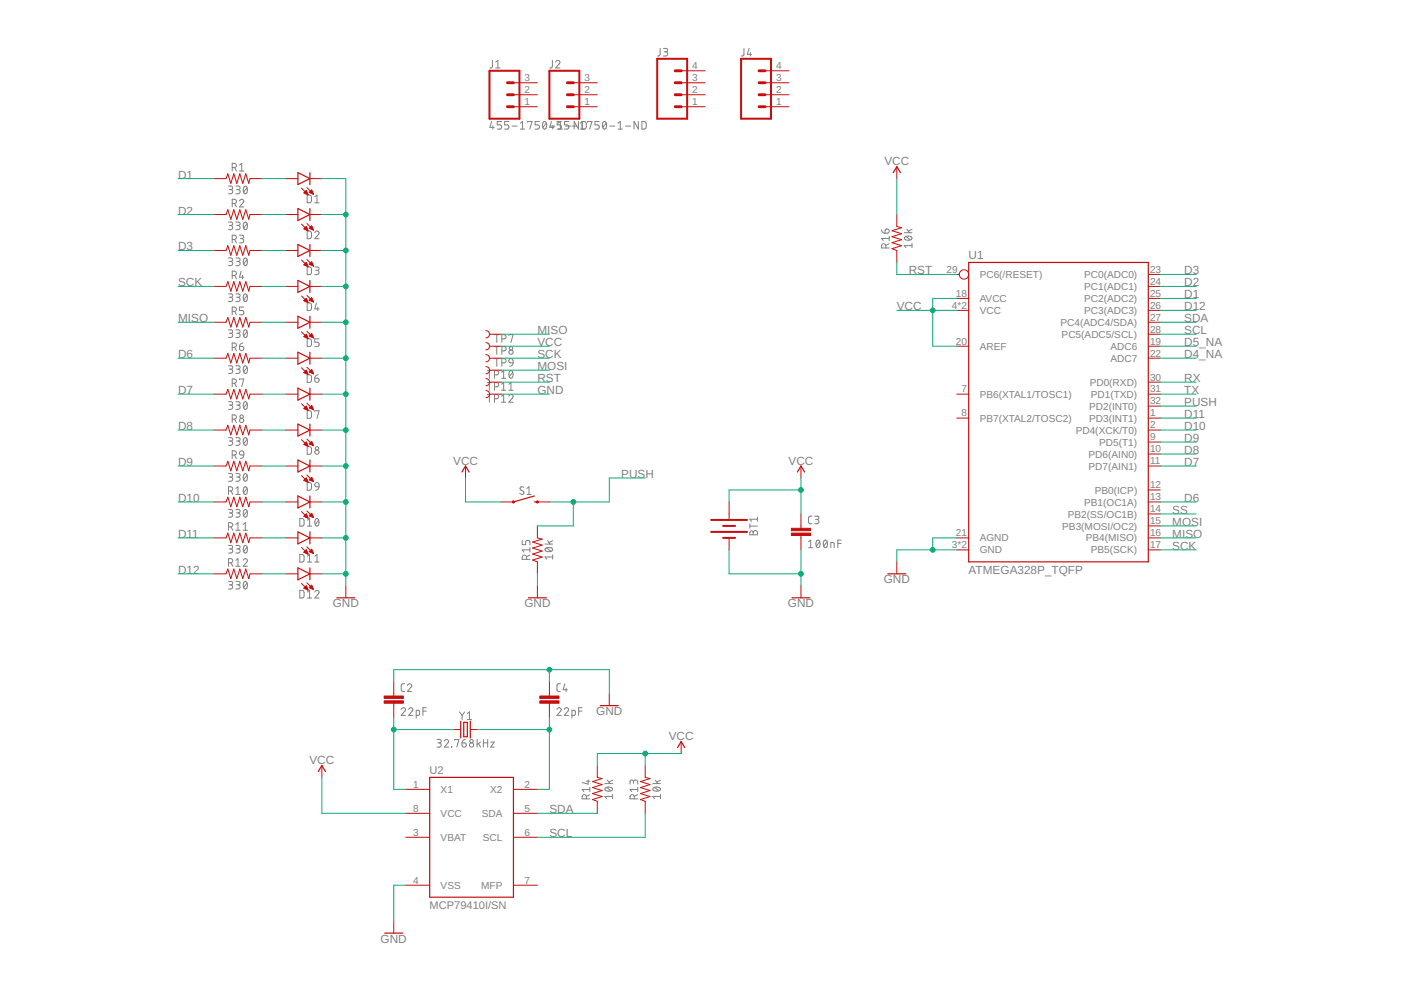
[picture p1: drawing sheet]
<svg xmlns="http://www.w3.org/2000/svg" width="297mm" height="210mm" viewBox="0 0 297 210" stroke-linecap="round" stroke-linejoin="round" font-family="sans-serif">
<g fill="none" stroke="#808080" stroke-width=".21">
<path d="M104.4 12.8v1.4l-.5 .2M105.1 14.4h.9M105.1 13.2l.5-.4v1.6M117.1 12.8v1.4l-.5 .2M117.8 13.2a.44 .44 0 0 1 .6-.4 .44 .44 0 0 1 .2 .7l-.8 .9h.9M140 10.3l-.1 1.4-.5 .2M140.7 10.3h.5a.36 .36 0 0 1 .4 .3 .36 .36 0 0 1-.4 .4h-.4M141.1 11a.44 .44 0 0 1 .5 .4 .44 .44 0 0 1-.5 .5h-.4M157.7 10.3v1.4l-.5 .2M158.8 10.3l-.3 1.2h.8M159.1 11.2v.7M48.5 39.5h.5a.37 .37 0 0 1 .3 .3 .37 .37 0 0 1-.3 .4h-.4"/>
<path d="M49.2 35.5h.5a.46 .46 0 0 0 .4-.4 .46 .46 0 0 0-.4-.5h-.5v1.7M49.8 35.5l.3 .8M50 39.5h.5a.37 .37 0 0 1 .4 .3 .37 .37 0 0 1-.4 .4h-.3M50.8 35l.4-.4v1.7M50.8 36.3h.9M51.8 39.6l.2-.1a.97 .97 0 0 1 0 1.6 1.02 1.02 0 0 1-.2-1.5zM52.4 39.8l-.7 .9M104.2 25.8l-.3 1.2h.9M104.5 26.6v.8M106.3 25.8h-.9v.7h.6a.45 .45 0 0 1 .3 .4 .45 .45 0 0 1-.3 .5h-.6M107.9 25.8h-.9v.7h.5a.45 .45 0 0 1 .4 .4 .45 .45 0 0 1-.4 .5h-.5M108.6 26.7h1"/>
<path d="M110.3 27.4h.9M110.3 26.1l.5-.3v1.6M111.9 25.9v-.1h.9l-.5 1.6M114.4 25.8h-.9v.7h.5a.45 .45 0 0 1 .4 .4 .45 .45 0 0 1-.4 .5h-.5M115.2 25.9l.3-.1a.95 .95 0 0 1 0 1.6 1 1 0 0 1-.3-1.5zM115.8 26.1l-.7 .9M116.6 26.7h1.1M116.9 25.8l-.3 1.2h.9M117.2 26.6v.8M118.1 27.4h1.2M118.3 26.1l.5-.3v1.6M119 25.8h-.9v.7h.6a.45 .45 0 0 1 .3 .4 .45 .45 0 0 1-.3 .5"/>
<path d="M119.9 26.7h1.1M120.6 25.8h-.9v.7h.5a.45 .45 0 0 1 .4 .4 .45 .45 0 0 1-.4 .5h-.5M121.3 26.7h1M122.6 25.8v1.6l-.9-1.6v1.6M123 27.4h.9M123 26.1l.5-.3v1.6M123.4 27.4v-1.6h.6l.3 .2v1.1l-.5 .3M124.6 25.9v-.1h.9l-.5 1.6M127 25.8h-.8v.7h.5a.45 .45 0 0 1 .4 .4 .45 .45 0 0 1-.4 .5h-.5M127.9 25.9l.3-.1a.95 .95 0 0 1 0 1.6 1 1 0 0 1-.3-1.5zM128.5 26.1l-.7 .9M129.3 26.7h1.1"/>
<path d="M131 27.4h1M131 26.1l.5-.3v1.6M132.6 26.7h1.1M135.3 25.8v1.6l-.9-1.6v1.6M136.1 25.8h.6l.3 .2v.9l-.3 .4-.6 .1zM48.5 47.1h.5a.36 .36 0 0 1 .3 .3 .36 .36 0 0 1-.3 .4h-.4M48.5 54.7h.5a.36 .36 0 0 1 .3 .4 .36 .36 0 0 1-.3 .3h-.4M48.9 40.2a.44 .44 0 0 1 .4 .4 .44 .44 0 0 1-.4 .5h-.4M48.9 47.8a.46 .46 0 0 1 .4 .4 .46 .46 0 0 1-.4 .5h-.4M48.9 55.4a.46 .46 0 0 1 .4 .5 .46 .46 0 0 1-.4 .4h-.4M49.2 43.2h.5a.46 .46 0 0 0 .4-.5 .46 .46 0 0 0-.4-.5h-.5v1.7M49.2 50.8h.5a.46 .46 0 0 0 .4-.5 .46 .46 0 0 0-.4-.4h-.5v1.6"/>
<path d="M49.2 58.4h.5a.46 .46 0 0 0 .4-.5 .46 .46 0 0 0-.4-.4h-.5v1.6M49.8 43.2l.3 .7M49.8 50.8l.3 .7M49.8 58.4l.3 .7M50 47.1h.5a.36 .36 0 0 1 .4 .3 .36 .36 0 0 1-.4 .4h-.3M50 54.7h.5a.36 .36 0 0 1 .4 .4 .36 .36 0 0 1-.4 .3h-.3M50.5 40.2a.44 .44 0 0 1 .4 .4 .44 .44 0 0 1-.4 .5h-.5M50.5 47.8a.46 .46 0 0 1 .4 .4 .46 .46 0 0 1-.4 .5h-.5M50.5 55.4a.46 .46 0 0 1 .4 .5 .46 .46 0 0 1-.4 .4h-.5M50.8 42.6a.44 .44 0 0 1 .6-.3 .44 .44 0 0 1 .1 .7l-.7 .9h.9M50.8 49.9h.5a.36 .36 0 0 1 .4 .3 .36 .36 0 0 1-.4 .4h-.3M51.1 57.5l-.3 1.3h.9"/>
<path d="M51.2 50.6a.46 .46 0 0 1 .5 .4 .46 .46 0 0 1-.5 .5h-.4M51.4 58.4v.7M51.8 47.2l.2-.1a.97 .97 0 0 1 0 1.6 1.02 1.02 0 0 1-.2-1.5zM51.8 54.8l.2-.1a.97 .97 0 0 1 0 1.6 1.02 1.02 0 0 1-.2-1.5zM52.4 47.4l-.7 .9M52.4 55.1l-.7 .9M65.1 41.4h.7l.2 .3v.8l-.2 .5h-.7zM65.1 49h.7l.2 .3v.9l-.2 .4h-.7zM65.1 56.6h.7l.2 .3v.9l-.2 .4h-.7zM66.7 49.3a.45 .45 0 0 1 .7-.3 .45 .45 0 0 1 .1 .7l-.8 .9h.9M66.7 56.6h.6a.36 .36 0 0 1 .3 .4 .36 .36 0 0 1-.3 .3h-.4M66.7 43h.9"/>
<path d="M66.7 41.7l.5-.3v1.6M67.2 57.3a.46 .46 0 0 1 .4 .5 .46 .46 0 0 1-.4 .4h-.5M186.9 48.7l.3 .6 .4 .1M187.7 48.7a.46 .46 0 0 1 .8 .1 .46 .46 0 0 1-.4 .6h-.5zM187.8 52.6v-.5a.46 .46 0 0 0-.4-.4 .46 .46 0 0 0-.5 .4v.5h1.6M188.5 50.6h-1.6l.4 .4M188.5 51.7l-.7 .3M188.5 50.1v.9M191.7 49.3h1.7M191.9 50.2a1 1 0 0 1 1.5 .3 .97 .97 0 0 1-1.7 0zM192.1 50.1l.9 .8M192.3 48.6l.5 .7"/>
<path d="M193.4 52.1h-1.7l.4 .4M193.4 51.6v.9M193.4 48.6l-.8 .4M48.5 62.3h.5a.36 .36 0 0 1 .3 .4 .36 .36 0 0 1-.3 .3h-.4M48.5 69.9h.5a.36 .36 0 0 1 .3 .4 .36 .36 0 0 1-.3 .4h-.4M48.5 77.6h.5a.36 .36 0 0 1 .3 .3 .36 .36 0 0 1-.3 .4h-.4M48.9 63a.46 .46 0 0 1 .4 .5 .46 .46 0 0 1-.4 .4h-.4M48.9 70.7a.46 .46 0 0 1 .4 .4 .46 .46 0 0 1-.4 .5h-.4M48.9 78.3a.46 .46 0 0 1 .4 .4 .46 .46 0 0 1-.4 .5h-.4M49.2 66h.5a.46 .46 0 0 0 .4-.4 .46 .46 0 0 0-.4-.5h-.5v1.6M49.2 73.6h.5a.46 .46 0 0 0 .4-.4 .46 .46 0 0 0-.4-.5h-.5v1.7M49.8 66l.3 .7"/>
<path d="M49.8 73.6l.3 .8M50 62.3h.5a.36 .36 0 0 1 .4 .4 .36 .36 0 0 1-.4 .3h-.3M50 69.9h.5a.36 .36 0 0 1 .4 .4 .36 .36 0 0 1-.4 .4h-.3M50 77.6h.5a.36 .36 0 0 1 .4 .3 .36 .36 0 0 1-.4 .4h-.3M50.5 63a.46 .46 0 0 1 .4 .5 .46 .46 0 0 1-.4 .4h-.5M50.5 70.7a.46 .46 0 0 1 .4 .4 .46 .46 0 0 1-.4 .5h-.5M50.5 78.3a.46 .46 0 0 1 .4 .4 .46 .46 0 0 1-.4 .5h-.5M50.8 73.4h.5a.45 .45 0 0 1 .4 .6 .45 .45 0 0 1-.5 .3 .45 .45 0 0 1-.4-.4zM51.5 72.7l-.4 .2-.3 .5M51.7 65.1h-.9v.7h.5a.46 .46 0 0 1 .4 .5 .46 .46 0 0 1-.4 .4h-.5M51.8 62.4l.2-.1a.97 .97 0 0 1 0 1.6 1.02 1.02 0 0 1-.2-1.5zM51.8 70l.2-.1a.97 .97 0 0 1 0 1.7 1.02 1.02 0 0 1-.2-1.6z"/>
<path d="M51.8 77.7l.2-.1a.97 .97 0 0 1 0 1.6 1.02 1.02 0 0 1-.2-1.5zM52.4 62.7l-.7 .9M52.4 70.3l-.7 .9M52.4 77.9l-.7 .9M65.1 64.2l.7 .1 .2 .2v.9l-.2 .4h-.7zM65.1 71.8l.7 .1 .2 .2v.9l-.2 .4-.7 .1zM65.1 79.5h.7l.2 .2v.9l-.2 .4-.7 .1zM67.1 64.2l-.4 1.3h.9M67.4 65.1v.7M67.5 79.5l-.5 .1-.3 .6M67.6 71.8h-.9v.8h.6a.46 .46 0 0 1 .4 .4 .46 .46 0 0 1-.4 .5h-.6M103.3 78.6h.9"/>
<path d="M103.8 78.6v1.6M104.8 79.5h.5a.46 .46 0 0 0 .4-.5 .46 .46 0 0 0-.4-.4h-.5v1.6M104.9 73.5h.9M104.9 71h.9M104.9 76h.9M105.3 71v1.6M105.3 73.5v1.6M105.3 76v1.7M106.3 78.9l.5-.3v1.6M106.4 71.9h.4a.46 .46 0 0 0 .5-.5 .46 .46 0 0 0-.5-.4h-.4v1.6M106.4 74.4h.4a.46 .46 0 0 0 .5-.5 .46 .46 0 0 0-.5-.4h-.4v1.6M106.4 76.9h.4a.46 .46 0 0 0 .5-.4 .46 .46 0 0 0-.5-.5h-.4v1.7"/>
<path d="M107.9 71.1v-.1h.9l-.5 1.6M108 76.2l.3-.2 .4 .2 .1 .7-.8-.1-.1-.3zM108.1 78.7l.1-.1a.8 .8 0 0 1 .7 .5 .8 .8 0 0 1-.3 .9l-.3 .2a1.04 1.04 0 0 1-.2-1.5zM108.7 78.9l-.7 .9M108.8 76.9l-.3 .6-.4 .2M48.5 85.2h.5a.36 .36 0 0 1 .3 .3 .36 .36 0 0 1-.3 .4h-.4M48.5 92.8h.5a.36 .36 0 0 1 .3 .4 .36 .36 0 0 1-.3 .3h-.4M48.9 85.9a.46 .46 0 0 1 .4 .4 .46 .46 0 0 1-.4 .5h-.4M48.9 93.5a.46 .46 0 0 1 .4 .5 .46 .46 0 0 1-.4 .4h-.4M49.2 81.3h.5a.46 .46 0 0 0 .4-.5 .46 .46 0 0 0-.4-.5h-.5v1.7M49.2 88.9h.5a.46 .46 0 0 0 .4-.5 .46 .46 0 0 0-.4-.4h-.5v1.6M49.2 96.5h.5a.44 .44 0 0 0 .4-.5 .44 .44 0 0 0-.4-.4h-.5v1.6"/>
<path d="M49.8 81.3l.3 .7M49.8 88.9l.3 .7M49.8 96.5l.3 .7M50 85.2h.5a.36 .36 0 0 1 .4 .3 .36 .36 0 0 1-.4 .4h-.3M50 92.8h.5a.36 .36 0 0 1 .4 .4 .36 .36 0 0 1-.4 .3h-.3M50.5 85.9a.46 .46 0 0 1 .4 .4 .46 .46 0 0 1-.4 .5h-.5M50.5 93.5a.46 .46 0 0 1 .4 .5 .46 .46 0 0 1-.4 .4h-.5M50.8 80.5v-.2h.9l-.5 1.7M50.9 95.7l.3-.1 .4 .1 .1 .8-.8-.1-.1-.4zM51.7 96.5l-.2 .4-.5 .3M51.8 85.3l.2-.1a.97 .97 0 0 1 0 1.6 1.02 1.02 0 0 1-.2-1.5zM51.8 92.9l.2-.1a.97 .97 0 0 1 0 1.6 1.03 1.03 0 0 1-.2-1.5z"/>
<path d="M52.4 85.5l-.7 .9M52.4 93.2l-.7 .9M65.1 87.1h.7l.2 .3v.8l-.2 .5h-.7zM65.1 94.7h.7l.2 .3v.9l-.2 .4h-.7zM66.7 80.2h.6a.45 .45 0 0 1 .3 .5 .45 .45 0 0 1-.4 .4 .45 .45 0 0 1-.5-.5zM66.7 87.2v-.1h.9l-.4 1.6M103.3 81.1h.9M103.3 83.7h.9M103.8 81.1v1.6M103.8 83.7v1.6M104.8 82h.5a.46 .46 0 0 0 .4-.4 .46 .46 0 0 0-.4-.5h-.5v1.6M104.8 84.6h.5a.46 .46 0 0 0 .4-.5 .46 .46 0 0 0-.4-.4h-.5v1.6"/>
<path d="M106.3 80.2h.9M106.3 81.5l.5-.4v1.6M106.3 84l.5-.3v1.6M106.3 82.7h.9M106.3 85.3h.9M107.9 84a.44 .44 0 0 1 .6-.3 .44 .44 0 0 1 .1 .7l-.7 .9h.9M107.9 82.7h.9M107.9 81.5l.4-.4v1.6M48.5 100.4h.5a.36 .36 0 0 1 .3 .4 .36 .36 0 0 1-.3 .3h-.4M48.5 108h.5a.36 .36 0 0 1 .3 .4 .36 .36 0 0 1-.3 .4h-.4M48.5 115.7h.5a.36 .36 0 0 1 .3 .3 .36 .36 0 0 1-.3 .4h-.4M48.5 104.1h.4a.44 .44 0 0 0 .5-.4 .44 .44 0 0 0-.5-.5h-.4v1.6"/>
<path d="M48.5 111.7h.4a.44 .44 0 0 0 .5-.4 .44 .44 0 0 0-.5-.5h-.4v1.6M48.5 119.3h.4a.44 .44 0 0 0 .5-.4 .44 .44 0 0 0-.5-.5h-.4v1.7M48.9 101.1a.46 .46 0 0 1 .4 .5 .46 .46 0 0 1-.4 .4h-.4M48.9 108.8a.44 .44 0 0 1 .4 .4 .44 .44 0 0 1-.4 .4h-.4M48.9 116.4a.44 .44 0 0 1 .4 .4 .44 .44 0 0 1-.4 .5h-.4M49 104.1l.4 .7M49 111.7l.4 .7M49 119.3l.4 .8M50 100.4h.5a.36 .36 0 0 1 .4 .4 .36 .36 0 0 1-.4 .3h-.3M50 108h.5a.36 .36 0 0 1 .4 .4 .36 .36 0 0 1-.4 .4h-.3M50 115.7h.5a.36 .36 0 0 1 .4 .3 .36 .36 0 0 1-.4 .4h-.3M50 104.8h.9"/>
<path d="M50 103.6l.5-.4v1.6M50 111.2l.5-.4v1.6M50 118.8l.5-.4v1.7M50 112.4h.9M50.5 101.1a.46 .46 0 0 1 .4 .5 .46 .46 0 0 1-.4 .4h-.5M50.5 108.8a.44 .44 0 0 1 .4 .4 .44 .44 0 0 1-.4 .4h-.5M50.5 116.4a.44 .44 0 0 1 .4 .4 .44 .44 0 0 1-.4 .5h-.5M51.6 118.8a.44 .44 0 0 1 .6-.3 .44 .44 0 0 1 .1 .7l-.7 .9h.9M51.6 112.4h.9M51.6 111.2l.4-.4v1.6M51.8 100.5l.2-.1a.97 .97 0 0 1 0 1.6 1.03 1.03 0 0 1-.2-1.5zM51.8 108.1l.2-.1a.95 .95 0 0 1 0 1.6 1 1 0 0 1-.2-1.5z"/>
<path d="M51.8 115.8l.2-.1a.95 .95 0 0 1 0 1.6 1 1 0 0 1-.2-1.5zM51.8 103.3l.2-.1a.95 .95 0 0 1 0 1.6 1.06 1.06 0 0 1-.2-1.5zM52.4 103.6l-.8 .9M52.4 100.8l-.7 .9M52.4 108.4l-.7 .9M52.4 116l-.7 .9M63.6 109.9l.6 .1 .2 .2 .1 .9-.3 .4h-.6zM63.6 117.6h.6l.2 .2 .1 .9-.3 .4-.6 .1zM65.1 102.3h.7l.2 .3v.9l-.2 .4h-.7zM65.2 111.5h.9M65.2 110.3l.4-.4v1.6M65.2 117.9l.4-.3v1.6"/>
<path d="M65.2 119.2h.9M66.7 117.9l.5-.3v1.6M66.7 119.2h.9M66.9 102.4l.3-.1 .3 .1 .1 .8-.8-.1-.1-.3zM67 110l.2-.1a.95 .95 0 0 1 0 1.6 1 1 0 0 1-.2-1.5zM67.6 110.3l-.8 .9M67.6 103.2l-.1 .4-.6 .3M110.7 114.6v.9h.7v-.6a.46 .46 0 0 1 .5-.3 .46 .46 0 0 1 .5 .3v.6M111 103.3a.42 .42 0 0 0-.6-.1 .42 .42 0 0 0-.1 .6l.6 .4a.4 .4 0 0 1 .1 .6 .4 .4 0 0 1-.6-.1l-.2-.1M111.6 118.6v-.4a.46 .46 0 0 0-.4-.5 .46 .46 0 0 0-.5 .5v.4h1.7M111.7 103.6l.5-.4v1.6M111.7 104.8h.9"/>
<path d="M112.4 117.7l-.8 .3M112.4 116.6h-1.7l.4 .5M112.4 116.1v1M115.5 115.4h1.7M115.7 116.3a1.02 1.02 0 0 1 1.5 .2 .97 .97 0 0 1-1.7 0zM115.9 116.2l.9 .7M116.1 114.6l.5 .8M117.2 118.1h-1.7l.4 .4M117.2 117.6v.9M117.2 114.6l-.8 .4M159 111.1v.9M159 111.5h1.6"/>
<path d="M159.1 112.7l.4-.1 .2 .3a.44 .44 0 0 1 .4-.4 .44 .44 0 0 1 .5 .4v.5h-1.6zM159.7 112.9v.5M160.6 109.6v.9M160.6 110.1h-1.6l.3 .4M171.4 114.9l.5-.4v1.6M171.4 116.1h.9M172.1 109.4l-.5 .1-.2 .3v1l.2 .2h.5M172.7 109.4h.6a.36 .36 0 0 1 .3 .4 .36 .36 0 0 1-.3 .4h-.4M173.2 114.6l.2-.1a.95 .95 0 0 1 0 1.6 1 1 0 0 1-.2-1.5zM173.2 110.2a.44 .44 0 0 1 .4 .4 .44 .44 0 0 1-.4 .4h-.5M173.8 114.9l-.7 .9M174.8 114.6l.2-.1a.95 .95 0 0 1 0 1.6 1 1 0 0 1-.2-1.5z"/>
<path d="M175.4 114.9l-.8 .9M176.1 116.1v-1.1l.7 .2 .1 .9M177.6 115.2h.8M178.4 114.5h-.8v1.6M48.5 123.3h.5a.36 .36 0 0 1 .3 .3 .36 .36 0 0 1-.3 .4h-.4M48.9 124a.44 .44 0 0 1 .4 .4 .44 .44 0 0 1-.4 .5h-.4M50 123.3h.5a.36 .36 0 0 1 .4 .3 .36 .36 0 0 1-.4 .4h-.3M50 120.1h.9M50.5 124a.44 .44 0 0 1 .4 .4 .44 .44 0 0 1-.4 .5h-.5M51.8 123.4l.2-.1a.95 .95 0 0 1 0 1.6 1 1 0 0 1-.2-1.5zM52.4 123.6l-.7 .9M63.6 125.2h.6l.2 .3 .1 .8-.3 .5h-.6z"/>
<path d="M65.2 125.5l.4-.3v1.6M65.2 126.8h.9M66.7 125.5a.45 .45 0 0 1 .7-.3 .45 .45 0 0 1 .1 .7l-.8 .9h.9M85.1 150.4a.44 .44 0 0 1 .6-.3 .44 .44 0 0 1 .1 .7l-.7 .9h.9M85.8 145h-.5l-.2 .3v1.1l.2 .2h.5M86.4 145.3a.44 .44 0 0 1 .6-.3 .44 .44 0 0 1 .1 .7l-.7 .9h.9M86.6 150.4a.44 .44 0 0 1 .7-.3 .44 .44 0 0 1 .1 .7l-.8 .9h.9M88.2 151.7h.6l.1-.2-.1-.9h-.6v1.6M89.7 150.8h.7M90.4 150.1h-.7v1.6M92.6 156.8h.6a.36 .36 0 0 1 .4 .3 .36 .36 0 0 1-.4 .4h-.4M93.1 157.5a.46 .46 0 0 1 .5 .5 .46 .46 0 0 1-.5 .4h-.5"/>
<path d="M94.2 157.1a.44 .44 0 0 1 .6-.3 .44 .44 0 0 1 .2 .7l-.8 .9h.9M95.7 158.3l.1 .1zM96.4 157v-.2h.9l-.4 1.6M97.4 150.9l.6 .8M98 157.5h.5a.45 .45 0 0 1 .4 .5 .45 .45 0 0 1-.5 .4 .45 .45 0 0 1-.4-.4zM98 151.7v.9M98.5 150.9l-.5 .8M98.7 156.8l-.6 .3-.1 .4M99.1 151.3l.4-.4v1.7M99.1 152.6h.9M101.2 156.8v1.6M101.5 157.6l.4 .8"/>
<path d="M101.9 157.3l-.7 .6M102.5 157.5h.9M102.5 156.8v1.6M103.4 156.8v1.6M104.1 157.3h.7l-.7 1.1h.7M118.1 150.4a.44 .44 0 0 1 .6-.3 .44 .44 0 0 1 .2 .7l-.8 .9h.9M118.8 145h-.5l-.2 .3v1.1l.2 .2h.5M119.7 150.4a.44 .44 0 0 1 .6-.3 .44 .44 0 0 1 .1 .7l-.7 .9h.8M119.8 145l-.4 1.2h.9M120 145.9v.7M121.3 151.7h.5l.2-.2v-.6l-.2-.3h-.5v1.6M122.7 150.8h.7"/>
<path d="M123.4 150.1h-.7v1.6M124.3 169.4v-.5a.46 .46 0 0 0-.4-.4 .46 .46 0 0 0-.5 .4v.5h1.7M124.3 165.6h.8M124.7 165.4v.9l-1.3-.4M125.1 167.4h-1.7l.4 .4M125.1 168.5l-.8 .3M125.1 166.9v.9M128.2 166.1h1.7M128.4 167.1a1.03 1.03 0 0 1 1.5 .2 .97 .97 0 0 1-1.7 0zM128.6 166.9l.9 .8M128.8 165.4l.5 .7M129.9 168.9h-1.7l.4 .4"/>
<path d="M129.9 168.4v.9M129.9 165.4l-.8 .4M134.3 165.8a.46 .46 0 0 1 .5-.4 .46 .46 0 0 1 .4 .4v.5M134.3 166.1v-.4a.36 .36 0 0 0-.4-.3 .36 .36 0 0 0-.3 .3v.6M134.5 169.4v-.5a.44 .44 0 0 0-.5-.4 .44 .44 0 0 0-.4 .4v.5h1.6M135.2 168.5l-.7 .3M135.2 167.4h-1.6l.3 .4M135.2 166.9v.9M138.4 166.1h1.6M138.5 167.1a1.03 1.03 0 0 1 1.5 .2 .97 .97 0 0 1-1.6 0zM138.8 166.9l.9 .8M138.9 165.4l.6 .7"/>
<path d="M140 168.9h-1.6l.4 .4M140 168.4v.9M140 165.4l-.7 .4"/>
<circle cx="108.3" cy="74.7" r=".46"/>
<circle cx="108.3" cy="73.9" r=".37"/>
<circle cx="51.2" cy="88.3" r=".37"/>
<circle cx="51.2" cy="89.1" r=".45"/>
<circle cx="67.2" cy="95.1" r=".36"/>
<circle cx="67.2" cy="95.9" r=".44"/>
<circle cx="100" cy="158" r=".46"/>
<circle cx="100" cy="157.1" r=".37"/>
</g>
<g fill="none" stroke="#c90d0c" stroke-width=".25">
<path d="M63.2 36.6l2.5 1.3-2.5 1.2zM65.7 36.6v2.5M189.4 36.6l.7-1.3 .8 1.3M63.2 44.2l2.5 1.3-2.5 1.3zM63.2 51.8l2.5 1.3-2.5 1.3zM63.2 59.5l2.5 1.2-2.5 1.3zM65.7 44.2v2.6M65.7 51.8v2.6M65.7 59.5v2.5M205.4 55.6h38.1v63.5h-38.1zM63.2 67.1l2.5 1.2-2.5 1.3zM63.2 74.7l2.5 1.2-2.5 1.3z"/>
<path d="M65.7 67.1v2.5M65.7 74.7v2.5M63.2 82.3l2.5 1.3-2.5 1.2zM63.2 89.9l2.5 1.3-2.5 1.3zM63.2 97.5l2.5 1.3-2.5 1.3zM65.7 82.3v2.5M65.7 89.9v2.6M65.7 97.5v2.6M63.2 105.2l2.5 1.2-2.5 1.3zM63.2 112.8l2.5 1.2-2.5 1.3zM65.7 105.2v2.5M65.7 112.8v2.5"/>
<path d="M97.9 100.1l.8-1.3 .8 1.3M113.3 106.4h.6M113.3 105.2l-4.4 1.2M169.1 100.1l.7-1.3 .8 1.3M63.2 120.4l2.5 1.3-2.5 1.2zM65.7 120.4v2.5M71.4 126.7h3.8M112 126.7h3.8M167.9 126.7h3.8M188.2 121.7h3.8M97.7 152.9v3.6M98.3 153.2h.8v3h-.8z"/>
<path d="M99.7 152.9v3.6M127.3 149.6h3.8M143.7 158.5l.7-1.3 .8 1.3M67.5 163.6l.7-1.3 .8 1.3M91.1 164.8h17.8v25.4h-17.8zM81.6 197.8h3.8"/>
</g>
<g fill="none" stroke="#c90d0c" stroke-width=".21">
<path d="M108.9 17.5h5M121.6 17.5h5M144.4 17.5h5.1M144.4 15h5.1M162.2 17.5h5.1M162.2 15h5.1M45.4 37.9h2.5l.4-1 .6 2 .7-2 .6 2 .6-2 .7 2 .6-2 .6 2 .3-1h2.5M60.6 37.9h2.6M63.9 39.9l1.4 1.4M65.1 39.8l1.4 1.4M65.7 37.9h2.5M108.9 22.6h5"/>
<path d="M108.9 20.1h5M121.6 22.6h5M121.6 20.1h5M144.4 22.6h5.1M144.4 20.1h5.1M162.2 22.6h5.1M162.2 20.1h5.1M190.1 35.3v2.6M45.4 45.5h2.5l.4-1 .6 2 .7-2 .6 2 .6-2 .7 2 .6-2 .6 2 .3-1h2.5M45.4 53.1h2.5l.4-1 .6 2 .7-2 .6 2 .6-2 .7 2 .6-2 .6 2 .3-1h2.5M60.6 45.5h2.6M60.6 53.1h2.6"/>
<path d="M63.9 47.5l1.4 1.4M63.9 55.1l1.4 1.4M64.4 56.2l.9 .3M64.5 56.2h.7M64.5 40.8h.6M64.5 48.6h.7M64.5 48.4h.6M64.5 41h.7M64.5 56h.6M64.6 40.7h.5M64.6 48.3h.5M64.7 55.9h.3"/>
<path d="M64.7 40.6h.3M64.7 56.3h.5M64.7 48.2h.3M64.8 48.7h.4M64.8 55.8h.2M64.8 41.1h.4M64.9 40.5h.1M64.9 48.1h.1M64.9 55.7h.1M64.9 40.4l.4 .9-.9-.4zM64.9 48l.4 .9-.9-.4zM64.9 55.6l-.5 .6"/>
<path d="M64.9 55.6l.4 .9M65 56.4h.3M65.1 47.4l1.4 1.4M65.1 48.8h.2M65.1 55l1.4 1.4M65.1 41.2h.2M65.3 56.5h.1M65.6 40.8l.5-.5 .4 .9zM65.6 48.4l.5-.5 .4 .9zM65.6 56l.5-.5 .4 .9zM65.6 56h.7M65.6 40.7h.7"/>
<path d="M65.7 48.4h.6M65.7 48.3h.6M65.7 55.9h.6M65.7 45.5h2.5M65.7 53.1h2.5M65.7 40.8h.6M65.7 40.6h.5M65.8 48.2h.4M65.8 55.8h.4M65.9 40.5h.3M65.9 48.1h.2M65.9 56.2h.5"/>
<path d="M65.9 55.7h.2M65.9 48.6h.5M66 41h.4M66 40.4h.1M66 48h.1M66 55.6h.1M66.2 56.3h.2M66.2 48.7h.2M66.3 41.1h.1M66.4 56.4h.1M190.1 45.5v2.5l1.1 .3-2.1 .6 2.1 .7-2.1 .6 2.1 .6-2.1 .7 2.1 .6-2.1 .6 1 .4v2.5M202.8 58.2h.6"/>
<path d="M243.5 58.2h2.5M45.4 75.9h2.5l.4-1 .6 2.1 .7-2.1 .6 2.1 .6-2.1 .7 2.1 .6-2.1 .6 2.1 .3-1.1h2.5M45.4 68.3h2.5l.4-1 .6 2 .7-2 .6 2 .6-2 .7 2 .6-2 .6 2 .3-1h2.5M45.4 60.7h2.5l.4-1 .6 2 .7-2 .6 2 .6-2 .7 2 .6-2 .6 2 .3-1h2.5M60.6 75.9h2.6M60.6 68.3h2.6M60.6 60.7h2.6M63.9 62.8l1.4 1.4M63.9 70.4l1.4 1.4M63.9 78l1.4 1.4M64.4 63.8l.9 .4M64.4 63.8h.8"/>
<path d="M64.4 71.4l.5-.5 .4 .9zM64.4 79l.9 .4M64.4 79l.5-.5 .4 .9M64.5 71.4h.6M64.5 79h.6M64.6 63.6h.5M64.6 71.2h.5M64.6 79.1h.6M64.6 78.8h.5M64.6 71.5h.6M64.7 63.9h.5M64.7 63.5h.3"/>
<path d="M64.7 71.1h.3M64.7 78.7h.3M64.8 63.4h.2M64.8 71h.2M64.8 78.6h.2M64.9 79.2h.3M64.9 63.3h.1M64.9 71.6h.3M64.9 63.3l-.5 .5M64.9 63.3l.4 .9M65 64h.3M65.1 62.6l1.4 1.4"/>
<path d="M65.1 70.2l1.4 1.4M65.1 77.9l1.4 1.3M65.2 79.3h.1M65.2 71.7h.1M65.3 64.1h.1M65.6 63.6h.7M65.6 63.6l.5-.5 .4 .9zM65.6 78.9l.5-.5 .4 .8zM65.6 71.2h.7M65.6 78.8h.7M65.7 75.9h2.5M65.7 68.3h2.5"/>
<path d="M65.7 60.7h2.5M65.7 63.5h.5M65.7 71.1h.5M65.7 78.7h.5M65.7 79h.6M65.8 63.4h.4M65.8 71.4h.5M65.8 71h.4M65.8 63.8h.5M65.8 78.6h.4M65.9 63.3h.2M66 70.9h.1"/>
<path d="M66 78.5h.1M66 79.1h.4M66.1 63.2h.1M66.1 71.5h.3M66.1 70.7l-.5 .5 .9 .4M66.1 70.7l.4 .9M66.1 70.8h.1M66.1 63.9h.3M66.3 79.2h.1M66.4 71.6h.1M66.4 64h.1M103 70.1a.76 .76 0 0 1 .8 .8 .76 .76 0 0 1-.8 .7"/>
<path d="M103 72.6a.76 .76 0 0 1 .8 .8 .76 .76 0 0 1-.8 .8M103 75.2a.76 .76 0 0 1 .8 .7 .76 .76 0 0 1-.8 .8M103 77.7a.76 .76 0 0 1 .8 .8 .76 .76 0 0 1-.8 .7M103.8 73.4h2.5M103.8 75.9h2.5M103.8 70.9h2.5M103.8 78.5h2.5M202.8 65.8h2.6M202.8 73.4h2.6M202.8 63.3h2.6M243.5 65.8h2.5M243.5 73.4h2.5"/>
<path d="M243.5 63.3h2.5M243.5 75.9h2.5M243.5 70.9h2.5M243.5 68.3h2.5M243.5 60.7h2.5M45.4 83.6h2.5l.4-1.1 .6 2.1 .7-2.1 .6 2.1 .6-2.1 .7 2.1 .6-2.1 .6 2.1 .3-1h2.5M45.4 98.8h2.5l.4-1 .6 2 .7-2 .6 2 .6-2 .7 2 .6-2 .6 2 .3-1h2.5M45.4 91.2h2.5l.4-1 .6 2 .7-2 .6 2 .6-2 .7 2 .6-2 .6 2 .3-1h2.5M60.6 83.6h2.6M60.6 98.8h2.6M60.6 91.2h2.6M63.9 85.6l1.4 1.4"/>
<path d="M63.9 93.2l1.4 1.4M64.4 86.6l.5-.5 .4 .9zM64.4 94.2l.5-.5 .4 .9zM64.5 86.6h.6M64.5 94.3h.7M64.5 94.1h.6M64.6 86.7h.6M64.6 86.4h.5M64.6 94h.5M64.7 86.3h.3M64.7 93.9h.3M64.8 94.4h.4"/>
<path d="M64.8 86.8h.4M64.9 86.2h.1M64.9 93.8h.1M65.1 85.5l1.4 1.4M65.1 93.1l1.4 1.4M65.1 94.5h.2M65.1 86.9h.2M65.6 86.5l.5-.5 .4 .9zM65.6 94.1l.5-.5 .4 .9zM65.6 86.4h.7M65.6 94h.7M65.7 94.1h.6"/>
<path d="M65.7 83.6h2.5M65.7 98.8h2.5M65.7 91.2h2.5M65.7 86.6h.6M65.7 86.3h.5M65.8 93.9h.4M65.9 86.2h.3M65.9 93.8h.2M66 94.3h.4M66 86.1h.1M66 86.7h.4M66 93.7h.1"/>
<path d="M66.2 94.4h.2M66.3 86.8h.1M98.7 98.8v2.5M103 80.3a.76 .76 0 0 1 .8 .7 .76 .76 0 0 1-.8 .8M103 82.8a.76 .76 0 0 1 .8 .8 .76 .76 0 0 1-.8 .7M103.8 83.6h2.5M103.8 81h2.5M169.8 98.8v2.5M202.8 88.6h2.6M202.8 83.6h2.6M243.5 88.6h2.5M243.5 83.6h2.5"/>
<path d="M243.5 98.8h2.5M243.5 96.3h2.5M243.5 93.7h2.5M243.5 91.2h2.5M243.5 86.1h2.5M243.5 81h2.5M45.4 114h2.5l.4-1 .6 2.1 .7-2.1 .6 2.1 .6-2.1 .7 2.1 .6-2.1 .6 2.1 .3-1.1h2.5M45.4 106.4h2.5l.4-1 .6 2 .7-2 .6 2 .6-2 .7 2 .6-2 .6 2 .3-1h2.5M60.6 114h2.6M60.6 106.4h2.6M63.9 100.8l1.4 1.4M63.9 108.5l1.4 1.4"/>
<path d="M63.9 116.1l1.4 1.4M64.4 101.9l.9 .3M64.4 101.9l.5-.6 .4 .9M64.4 109.5l.9 .4M64.4 109.5h.8M64.4 117.1l.9 .4M64.5 101.9h.7M64.5 117.1h.7M64.5 101.7h.6M64.6 109.3h.5M64.6 116.9h.5M64.6 101.6h.4"/>
<path d="M64.6 117.2h.6M64.7 109.2h.3M64.7 116.8h.3M64.7 109.6h.5M64.7 102h.5M64.8 101.5h.2M64.8 109.1h.2M64.8 116.7h.2M64.9 101.4h.1M64.9 109h.1M64.9 109l-.5 .5M64.9 109l.4 .9"/>
<path d="M64.9 116.6l-.5 .5M64.9 116.6l.4 .9M64.9 117.3h.3M64.9 116.6h.1M65 109.7h.3M65 102.1h.3M65.1 100.7l1.4 1.4M65.1 108.3l1.4 1.4M65.1 116l1.4 1.3M65.2 117.4h.1M65.3 109.8h.1M65.3 102.2h.1"/>
<path d="M65.6 109.3h.7M65.6 109.3l.9 .4M65.6 109.3l.5-.5 .4 .9M65.6 116.9h.7M65.6 101.7h.7M65.7 101.6h.6M65.7 109.2h.6M65.7 114h2.5M65.7 106.4h2.5M65.7 116.8h.5M65.8 101.5h.4M65.8 109.1h.4"/>
<path d="M65.8 117.1h.5M65.8 116.7h.4M65.8 109.5h.5M65.9 101.9h.5M65.9 101.4h.2M65.9 109h.2M66 116.6h.1M66 101.3h.1M66 108.9h.1M66.1 116.5h.1M66.1 101.2l-.5 .5 .9 .4M66.1 101.2l.4 .9"/>
<path d="M66.1 117.2h.3M66.1 116.5l-.5 .5 .9 .3M66.1 116.5l.4 .8M66.1 109.6h.3M66.2 102h.2M66.4 117.3h.1M66.4 109.7h.1M106.3 106.4h2.6M113.9 106.4h2.6M113.9 111.5v2.5l1.1 .3-2.1 .6 2.1 .7-2.1 .6 2.1 .6-2.1 .7 2.1 .6-2.1 .6 1 .4v2.6M154.6 106.4v3.6M154.6 114v2.6"/>
<path d="M169.8 109v3M169.8 113.5v3.1M190.1 119.1v2.6M202.8 116.6h2.6M202.8 114h2.6M243.5 116.6h2.5M243.5 114h2.5M243.5 111.5h2.5M243.5 109h2.5M243.5 106.4h2.5M243.5 103.9h2.5M45.4 121.7h2.5l.4-1.1 .6 2.1 .7-2.1 .6 2.1 .6-2.1 .7 2.1 .6-2.1 .6 2.1 .3-1h2.5"/>
<path d="M60.6 121.7h2.6M63.9 123.7l1.4 1.4M64.5 124.7h.6M64.6 124.5h.5M64.6 124.8h.6M64.7 124.4h.3M64.8 124.3h.2M64.9 124.9h.3M64.9 124.2l.4 .9-.9-.4zM65.1 123.6l1.4 1.4M65.2 125h.1M65.6 124.6l.5-.5 .4 .9z"/>
<path d="M65.6 124.5h.7M65.7 121.7h2.5M65.7 124.4h.5M65.8 124.7h.5M65.8 124.3h.4M66 124.2h.1M66 124.8h.4M66.3 124.9h.1M73.3 124.2v2.5M113.9 124.2v2.5M169.8 124.2v2.5M83.5 144.5v3.1"/>
<path d="M83.5 149.1v3M96.2 154.7h1.5M99.7 154.7h1.5M116.5 144.5v3.1M116.5 149.1v3M129.2 147.1v2.5M144.4 157.2v2.6M68.2 162.3v2.5M86 172.4h5.1M86 177.5h5.1M86 167.4h5.1M108.9 172.4h5"/>
<path d="M108.9 177.5h5M108.9 167.4h5M126.6 162.3v2.5l1.1 .3-2.1 .6 2.1 .6-2.1 .7 2.1 .6-2.1 .7 2.1 .6-2.1 .6 1 .4v2.5M136.8 162.3v2.5l1 .3-2 .6 2 .6-2 .7 2 .6-2 .7 2 .6-2 .6 1 .4v2.5M83.5 195.3v2.5M86 187.7h5.1M108.9 187.7h5"/>
<circle cx="204.4" cy="58.2" r=".99"/>
</g>
<g fill="none" stroke="#c90d0c" stroke-width=".42">
<path d="M103.8 15h6.3v10.2h-6.3zM116.5 15h6.3v10.2h-6.3zM139.3 12.5h6.4v12.7h-6.4zM157.1 12.5h6.4v12.7h-6.4zM150.8 110.2h7.6M150.8 112.8h7.6M153.3 111.5h2.6M153.3 114h2.6"/>
<circle cx="108.9" cy="106.4" r=".13"/>
<circle cx="113.9" cy="106.4" r=".13"/>
</g>
<g fill="#c90d0c" stroke="#c90d0c" stroke-width=".21">
<path d="M81.4 148.6h4.1v.5h-4.1z"/>
<path d="M81.4 147.6h4.1v.5h-4.1z"/>
<path d="M114.4 148.6h4.1v.5h-4.1z"/>
<path d="M114.4 147.6h4.1v.5h-4.1z"/>
<path d="M167.8 113h4.1v.5h-4.1z"/>
<path d="M167.8 112h4.1v.5h-4.1z"/>
</g>
<g fill="none" stroke="#c90d0c" stroke-width=".61">
<path d="M107.6 17.5h1.3M120.3 17.5h1.3M143.2 17.5h1.2M143.2 15h1.2M160.9 17.5h1.3M160.9 15h1.3M107.6 20.1h1.3M107.6 22.6h1.3M120.3 20.1h1.3M120.3 22.6h1.3M143.2 20.1h1.2M143.2 22.6h1.2"/>
<path d="M160.9 20.1h1.3M160.9 22.6h1.3"/>
</g>
<g fill="none" stroke="#0dab76" stroke-width=".21">
<path d="M37.8 37.9h7.6M55.5 37.9h5.1M68.2 37.9h5.1v86.3M190.1 37.9v7.6M37.8 53.1h7.6M37.8 45.5h7.6M55.5 53.1h5.1M55.5 45.5h5.1M68.2 53.1h5.1M68.2 45.5h5.1M190.1 55.6v2.6h12.7M246 58.2h7.6"/>
<path d="M37.8 75.9h7.6M37.8 68.3h7.6M37.8 60.7h7.6M55.5 75.9h5.1M55.5 68.3h5.1M55.5 60.7h5.1M68.2 75.9h5.1M68.2 68.3h5.1M68.2 60.7h5.1M106.3 75.9h10.2M106.3 73.4h10.2M106.3 78.5h10.2"/>
<path d="M106.3 70.9h10.2M190.1 65.8h12.7M202.8 63.3h-5v10.1h5M246 75.9h7.6M246 68.3h7.6M246 60.7h7.6M246 65.8h7.6M246 63.3h7.6M246 73.4h7.6M246 70.9h7.6M37.8 91.2h7.6M37.8 83.6h7.6"/>
<path d="M37.8 98.8h7.6M55.5 91.2h5.1M55.5 83.6h5.1M55.5 98.8h5.1M68.2 91.2h5.1M68.2 83.6h5.1M68.2 98.8h5.1M106.3 83.6h10.2M106.3 81h10.2M246 91.2h7.6M246 83.6h7.6M246 98.8h7.6"/>
<path d="M246 81h7.6M246 96.3h7.6M246 86.1h7.6M246 88.6h7.6M246 93.7h7.6M37.8 106.4h7.6M37.8 114h7.6M55.5 106.4h5.1M55.5 114h5.1M68.2 106.4h5.1M68.2 114h5.1M98.7 101.3v5.1h7.6"/>
<path d="M121.6 106.4v5.1h-7.7M136.8 101.3h-7.6v5.1h-12.7M154.6 116.6v5.1h15.2M169.8 101.3v7.7M169.8 116.6v7.6M169.8 103.9h-15.2v2.5M202.8 114h-5v2.6M202.8 116.6h-12.7v2.5M246 106.4h7.6M246 114h7.6M246 116.6h7.6M246 111.5h7.6"/>
<path d="M246 109h7.6M37.8 121.7h7.6M55.5 121.7h5.1M68.2 121.7h5.1M113.9 121.7v2.5M83.5 144.5v-2.5h45.7v5.1M83.5 152.1v15.3h2.5M83.5 154.7h12.7M101.2 154.7h15.3M116.5 142v2.5M116.5 152.1v15.3h-2.6M136.8 159.8v2.5"/>
<path d="M144.4 159.8h-17.8v2.5M68.2 164.8v7.6h17.8M113.9 172.4h12.7M136.8 172.4v5.1h-22.9M86 187.7h-2.5v7.6"/>
</g>
<g fill="#0dab76" stroke="#0dab76" stroke-width=".21">
<circle cx="73.3" cy="45.5" r=".51"/>
<circle cx="73.3" cy="53.1" r=".51"/>
<circle cx="73.3" cy="60.7" r=".51"/>
<circle cx="73.3" cy="68.3" r=".51"/>
<circle cx="73.3" cy="75.9" r=".51"/>
<circle cx="73.3" cy="83.6" r=".51"/>
<circle cx="73.3" cy="91.2" r=".51"/>
<circle cx="73.3" cy="98.8" r=".51"/>
<circle cx="73.3" cy="106.4" r=".51"/>
<circle cx="73.3" cy="114" r=".51"/>
<circle cx="73.3" cy="121.7" r=".51"/>
<circle cx="169.8" cy="121.7" r=".51"/>
<circle cx="197.8" cy="116.6" r=".51"/>
<circle cx="116.5" cy="142" r=".51"/>
<circle cx="169.8" cy="103.9" r=".51"/>
<circle cx="197.8" cy="65.8" r=".51"/>
<circle cx="136.8" cy="159.8" r=".51"/>
<circle cx="121.6" cy="106.4" r=".51"/>
<circle cx="83.5" cy="154.7" r=".51"/>
<circle cx="116.5" cy="154.7" r=".51"/>
</g>
<g font-size="2.5" fill="#808080">
<text x="187.5" y="35.1">VCC</text>
<text x="37.8" y="37.9">D1</text>
<text x="37.8" y="45.5">D2</text>
<text x="37.8" y="53.1">D3</text>
<text x="192.7" y="58.2">RST</text>
<text x="205.4" y="54.9">U1</text>
<text x="251.1" y="58.2">D3</text>
<text x="37.8" y="60.7">SCK</text>
<text x="190.1" y="65.8">VCC</text>
<text x="251.1" y="63.3">D1</text>
<text x="251.1" y="60.7">D2</text>
<text x="251.1" y="65.8">D12</text>
<text x="37.8" y="68.3">MISO</text>
<text x="113.9" y="70.9">MISO</text>
<text x="251.1" y="68.3">SDA</text>
<text x="251.1" y="70.9">SCL</text>
<text x="37.8" y="76">D6</text>
<text x="113.9" y="73.4">VCC</text>
<text x="113.9" y="76">SCK</text>
<text x="251.1" y="76">D4_NA</text>
<text x="251.1" y="73.4">D5_NA</text>
<text x="37.8" y="83.6">D7</text>
<text x="113.9" y="83.6">GND</text>
<text x="113.9" y="81">RST</text>
<text x="113.9" y="78.5">MOSI</text>
<text x="251.1" y="81">RX</text>
<text x="251.1" y="83.6">TX</text>
<text x="251.1" y="86.1">PUSH</text>
<text x="251.1" y="88.7">D11</text>
<text x="37.8" y="91.2">D8</text>
<text x="251.1" y="91.2">D10</text>
<text x="251.1" y="93.7">D9</text>
<text x="37.8" y="98.8">D9</text>
<text x="96.1" y="98.6">VCC</text>
<text x="131.7" y="101.3">PUSH</text>
<text x="167.2" y="98.6">VCC</text>
<text x="251.1" y="96.3">D8</text>
<text x="251.1" y="98.8">D7</text>
<text x="37.8" y="106.4">D10</text>
<text x="251.1" y="106.4">D6</text>
<text x="248.5" y="111.5">MOSI</text>
<text x="248.5" y="109">SS</text>
<text x="37.8" y="114">D11</text>
<text x="248.5" y="114">MISO</text>
<text x="248.5" y="116.6">SCK</text>
<text x="37.8" y="121.7">D12</text>
<text x="187.4" y="123.7">GND</text>
<text x="205.4" y="121.7">ATMEGA328P_TQFP</text>
<text x="70.5" y="128.8">GND</text>
<text x="111.2" y="128.8">GND</text>
<text x="167" y="128.8">GND</text>
<text x="126.4" y="151.6">GND</text>
<text x="141.8" y="157">VCC</text>
<text x="65.6" y="162">VCC</text>
<text x="116.5" y="172.5">SDA</text>
<text x="116.5" y="177.5">SCL</text>
<text x="80.7" y="199.9">GND</text>
</g>
<g font-size="2.3" fill="#808080">
<text x="91.1" y="164.1">U2</text>
<text x="91.1" y="192.8">MCP79410I/SN</text>
</g>
<g font-size="2.1" fill="#808080">
<text x="111.2" y="17.2">3</text>
<text x="123.9" y="17.2">3</text>
<text x="146.8" y="17.2">3</text>
<text x="146.8" y="14.7">4</text>
<text x="164.5" y="17.2">3</text>
<text x="164.5" y="14.7">4</text>
<text x="111.2" y="22.3">1</text>
<text x="111.2" y="19.7">2</text>
<text x="123.9" y="22.3">1</text>
<text x="123.9" y="19.7">2</text>
<text x="146.8" y="22.3">1</text>
<text x="146.8" y="19.7">2</text>
<text x="164.5" y="22.3">1</text>
<text x="164.5" y="19.7">2</text>
<text x="200.7" y="57.8">29</text>
<text x="207.7" y="58.9">PC6(/RESET)</text>
<text x="229.9" y="58.9">PC0(ADC0)</text>
<text x="243.8" y="57.8">23</text>
<text x="201.8" y="65.4">4*2</text>
<text x="202.6" y="62.9">18</text>
<text x="207.7" y="64">AVCC</text>
<text x="229.9" y="64">PC2(ADC2)</text>
<text x="229.9" y="61.5">PC1(ADC1)</text>
<text x="243.8" y="65.4">26</text>
<text x="243.8" y="62.9">25</text>
<text x="243.8" y="60.4">24</text>
<text x="207.7" y="66.6">VCC</text>
<text x="224.9" y="69.1">PC4(ADC4/SDA)</text>
<text x="225.1" y="71.6">PC5(ADC5/SCL)</text>
<text x="229.9" y="66.6">PC3(ADC3)</text>
<text x="243.8" y="70.5">28</text>
<text x="243.8" y="68">27</text>
<text x="202.6" y="73.1">20</text>
<text x="207.7" y="74.2">AREF</text>
<text x="235.4" y="76.7">ADC7</text>
<text x="235.4" y="74.2">ADC6</text>
<text x="243.8" y="75.6">22</text>
<text x="243.8" y="73.1">19</text>
<text x="203.8" y="83.2">7</text>
<text x="231" y="81.8">PD0(RXD)</text>
<text x="243.8" y="83.2">31</text>
<text x="243.8" y="80.7">30</text>
<text x="203.8" y="88.3">8</text>
<text x="207.7" y="89.4">PB7(XTAL2/TOSC2)</text>
<text x="207.7" y="84.3">PB6(XTAL1/TOSC1)</text>
<text x="230.9" y="89.4">PD3(INT1)</text>
<text x="230.9" y="86.9">PD2(INT0)</text>
<text x="231.3" y="84.3">PD1(TXD)</text>
<text x="243.8" y="88.3">1</text>
<text x="243.8" y="85.8">32</text>
<text x="228.1" y="92">PD4(XCK/T0)</text>
<text x="233" y="94.5">PD5(T1)</text>
<text x="243.8" y="95.9">10</text>
<text x="243.8" y="93.4">9</text>
<text x="243.8" y="90.8">2</text>
<text x="230.8" y="99.6">PD7(AIN1)</text>
<text x="230.8" y="97">PD6(AIN0)</text>
<text x="243.8" y="98.5">11</text>
<text x="229.9" y="107.2">PB1(OC1A)</text>
<text x="232.1" y="104.7">PB0(ICP)</text>
<text x="243.8" y="106.1">13</text>
<text x="243.8" y="103.5">12</text>
<text x="202.6" y="113.7">21</text>
<text x="225.2" y="112.3">PB3(MOSI/OC2)</text>
<text x="226.4" y="109.7">PB2(SS/OC1B)</text>
<text x="243.8" y="113.7">16</text>
<text x="243.8" y="111.2">15</text>
<text x="243.8" y="108.6">14</text>
<text x="201.8" y="116.2">3*2</text>
<text x="207.7" y="117.3">GND</text>
<text x="207.7" y="114.8">AGND</text>
<text x="230.2" y="114.8">PB4(MISO)</text>
<text x="231.3" y="117.3">PB5(SCK)</text>
<text x="243.8" y="116.2">17</text>
<text x="87.6" y="167">1</text>
<text x="111.2" y="167">2</text>
<text x="87.6" y="172.1">8</text>
<text x="93.4" y="173.2">VCC</text>
<text x="93.4" y="168.1">X1</text>
<text x="102.1" y="173.2">SDA</text>
<text x="103.9" y="168.1">X2</text>
<text x="111.2" y="172.1">5</text>
<text x="87.6" y="177.2">3</text>
<text x="93.4" y="178.3">VBAT</text>
<text x="102.4" y="178.3">SCL</text>
<text x="111.2" y="177.2">6</text>
<text x="87.6" y="187.3">4</text>
<text x="93.4" y="188.5">VSS</text>
<text x="102" y="188.5">MFP</text>
<text x="111.2" y="187.3">7</text>
</g>
</svg>
